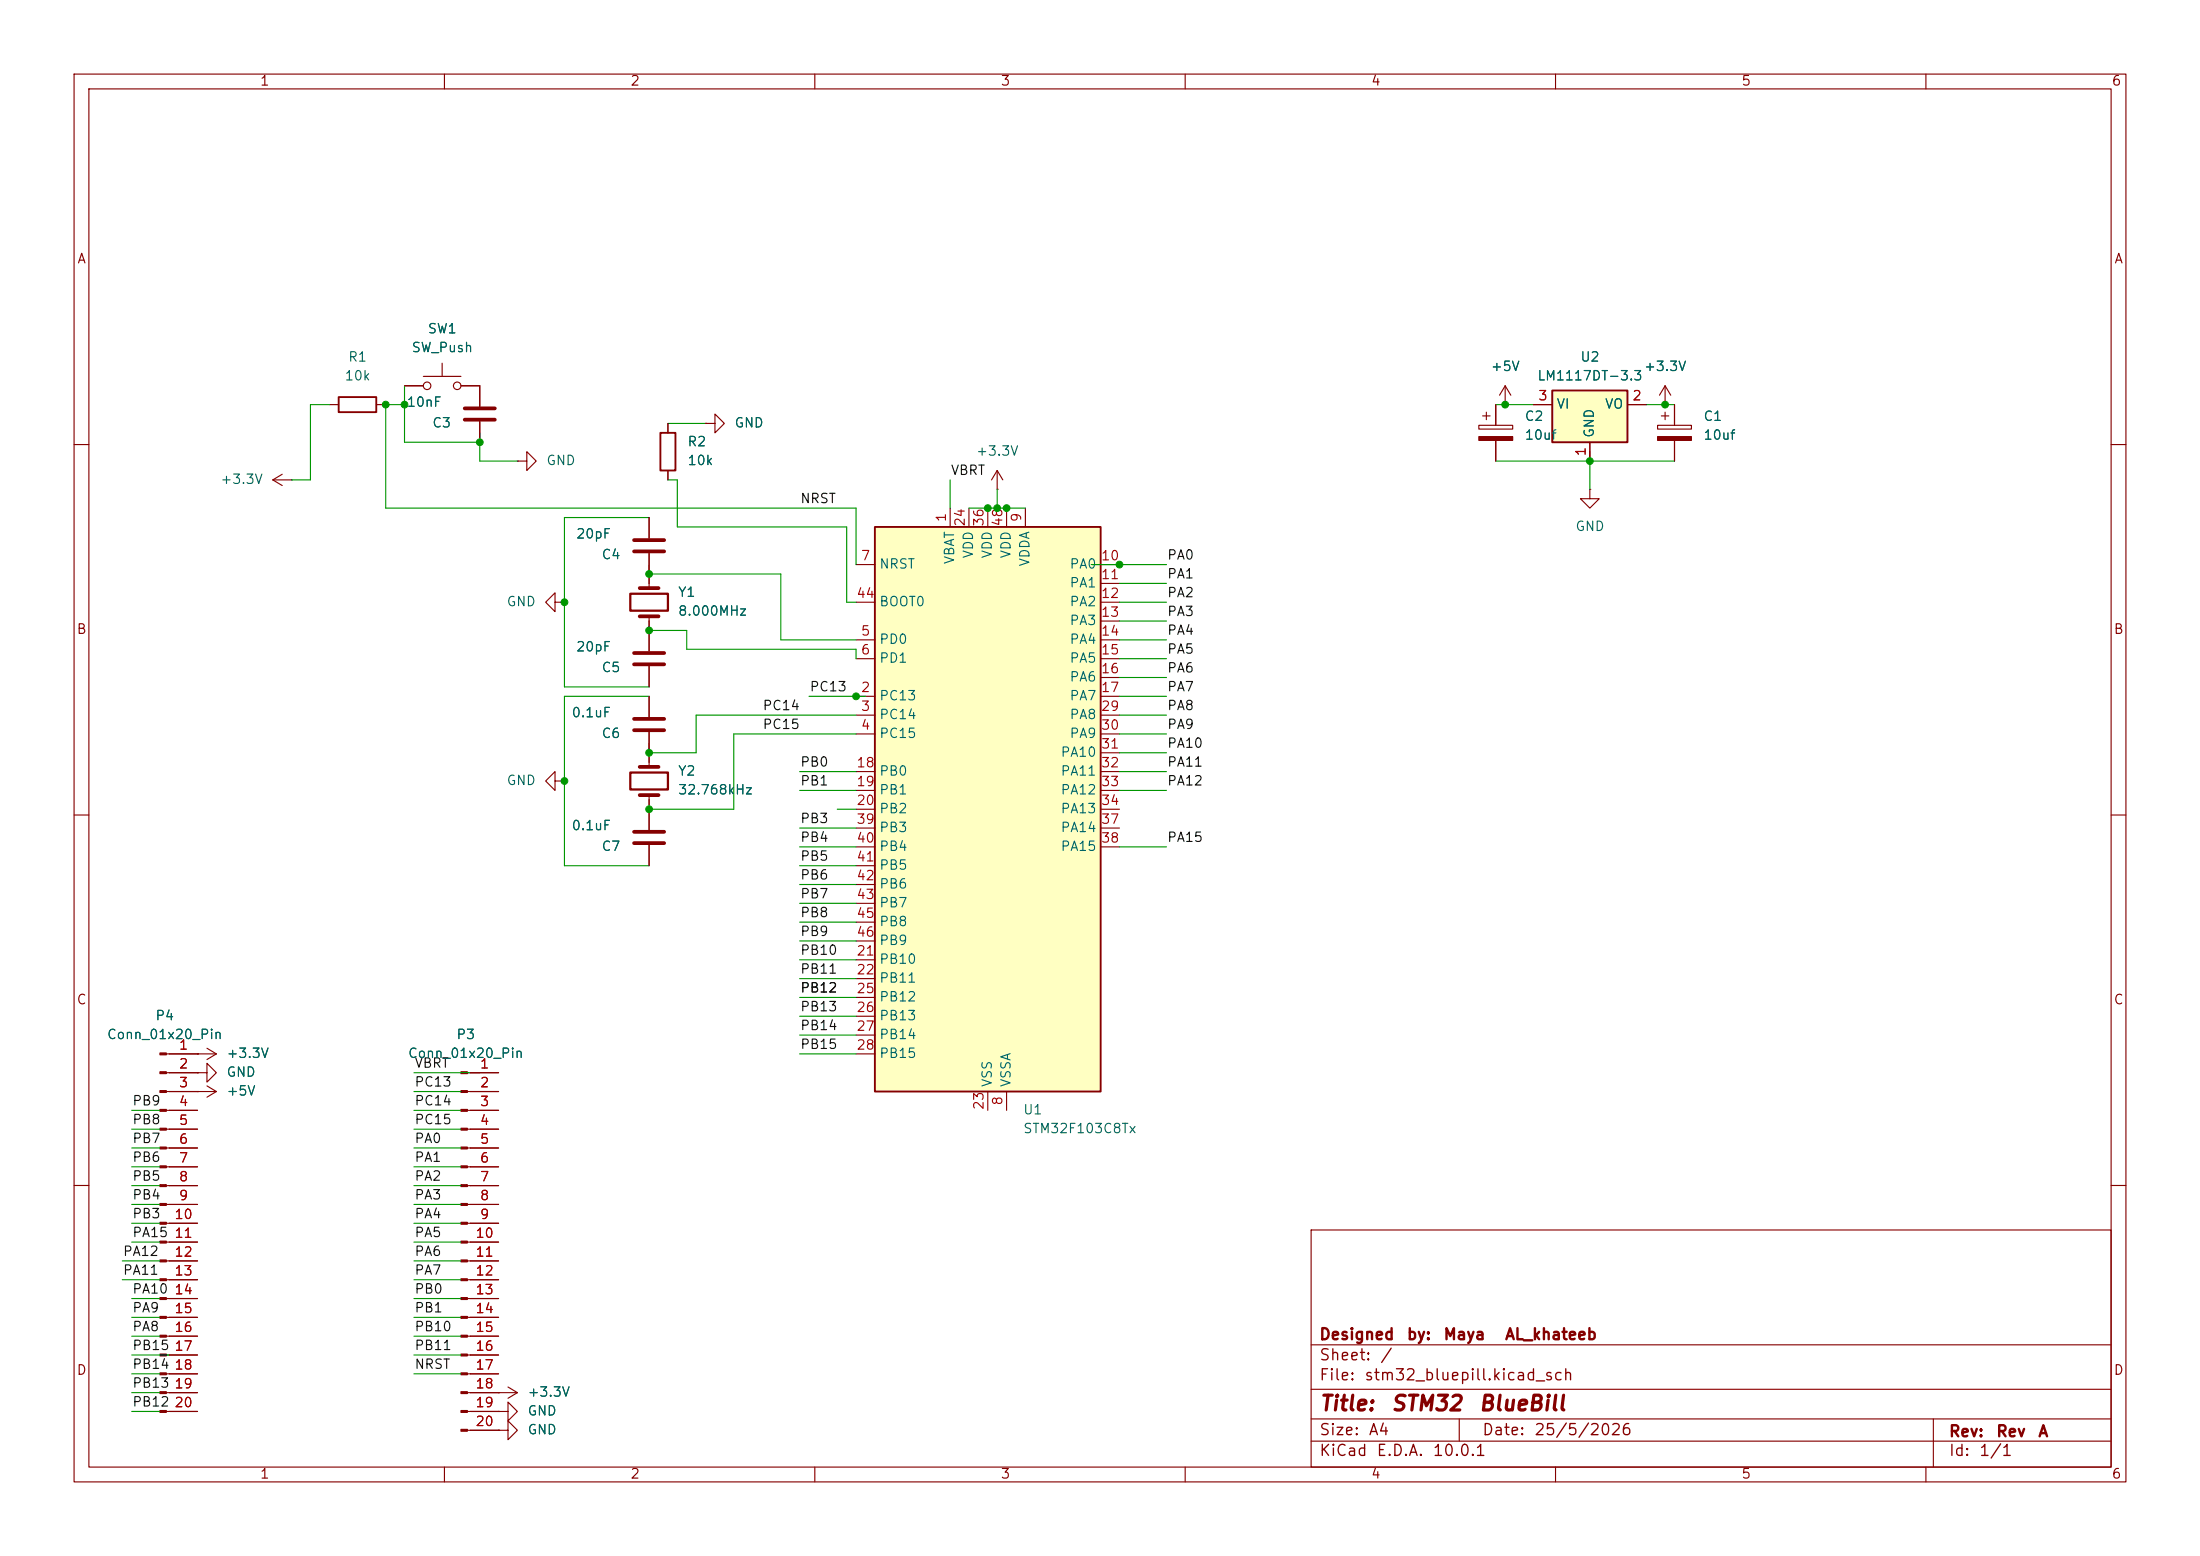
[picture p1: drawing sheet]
<svg xmlns="http://www.w3.org/2000/svg" width="297mm" height="210mm" viewBox="0 0 297 210" stroke-linecap="round" stroke-linejoin="round" font-family="sans-serif">
<g fill="none" stroke="#840000" stroke-width=".15">
<path d="M10 10h277v190h-277zM12 12h273v186h-273zM60 10v2M110 10v2M160 10v2M210 10v2M260 10v2M64.8 52.1v2.8M64.8 56.9v2.8M199.6 57.4h4.6v.5h-4.6zM200.2 56.1h1M200.7 55.6v1"/>
<path d="M201.9 54.6v2.8M201.9 59.4v2.8M203.2 54.6h.1M203.2 52.1l-.8 1.2M203.2 52.1l.8 1.2M203.2 52.1v2.5M10 60h2M69.8 62.2h1.3v-1.2l1.3 1.2-1.3 1.3v-1.3M69.8 62.2h.1M87.6 69.9v2.7M87.6 74.7v2.8M134.6 66h.1"/>
<path d="M134.6 63.5l-.7 1.3M134.6 63.5l.8 1.3M134.6 63.5v2.5M285 60h2M74.9 81.3v-1.3l-1.2 1.3 1.2 1.3v-1.3h1.3M76.2 81.3h.1M10 110h2M285 110h2M10 160h2M177 166h108v32h-108zM285 160h2M60 198v2"/>
<path d="M110 198v2M160 198v2M177 194.5h108M177 191.5h108M177 187.5h108M177 181.5h108M197 191.5v3M210 198v2M260 198v2M261 191.5v6.5"/>
</g>
<path d="M62.7 56.6h4.1M62.7 55.1h4.1M85.6 74.4h4.1M85.6 72.9h4.1" fill="none" stroke="#840000" stroke-width=".51"/>
<path d="M199.6 58.9h4.6v.5h-4.6z" fill="#840000" stroke="#840000" stroke-width=".15"/>
<path d="M209.5 52.7h10.2v7h-10.2z" fill="#ffffc2"/>
<path d="M45.7 53.6h5.1v2h-5.1zM209.5 52.7h10.2v7h-10.2z" fill="none" stroke="#840000" stroke-width=".25"/>
<g fill="none" stroke="#840000" stroke-width=".15">
<path d="M44.4 54.6h1.3M50.8 54.6h1.3M207 54.6h2.5M214.6 59.7v2.5M219.7 54.6h2.5M224.8 54.6h.1M224.8 52.1l-.8 1.2M224.8 52.1l.8 1.2M224.8 52.1v2.5M36.8 64.8l1.3 .7M36.8 64.8h2.6M38.1 64l-1.3 .8"/>
<path d="M39.4 64.8h.1M87.6 85.1v2.8M87.6 89.9v2.8M87.6 94v2.8M87.6 98.8v2.8M87.6 109.2v2.8M87.6 114v2.8M22.5 144.8h4.2M22.5 147.3h4.2M22.5 149.9h4.2M22.5 152.4h4.2M22.5 154.9h4.2"/>
<path d="M22.5 157.5h4.2M22.5 142.2h4.2M63.1 144.8h4.2M63.1 147.3h4.2M63.1 149.9h4.2M63.1 152.4h4.2M63.1 154.9h4.2M63.1 157.5h4.2M22.5 160h4.2M22.5 162.6h4.2M22.5 165.1h4.2M22.5 167.6h4.2"/>
<path d="M22.5 170.2h4.2M22.5 172.7h4.2M22.5 175.3h4.2M22.5 177.8h4.2M63.1 160h4.2M63.1 162.6h4.2M63.1 165.1h4.2M63.1 167.6h4.2M63.1 170.2h4.2M63.1 172.7h4.2M63.1 175.3h4.2M63.1 177.8h4.2"/>
<path d="M22.5 180.3h4.2M22.5 182.9h4.2M22.5 185.4h4.2M22.5 188h4.2M22.5 190.5h4.2M63.1 180.3h4.2M63.1 182.9h4.2M63.1 185.4h4.2M63.1 188h6.7M63.1 190.5h4.2M63.1 193h4.2M67.3 193h1.3v-1.2l1.2 1.2-1.2 1.3v-1.3"/>
<path d="M67.3 193h.1M67.3 188h.1M67.3 190.5h1.3v-1.3l1.2 1.3-1.2 1.3v-1.3M67.3 190.5h.1M68.6 187.2l1.2 .8M69.8 188l-1.2 .7"/>
</g>
<path d="M85.6 98.6h4.1M85.6 97h4.1M85.6 89.7h4.1M85.6 88.1h4.1M85.6 113.8h4.1M85.6 112.3h4.1" fill="none" stroke="#840000" stroke-width=".51"/>
<g fill="#840000" stroke="#840000" stroke-width=".15">
<path d="M62.2 144.7h.9v.2h-.9z"/>
<path d="M62.2 147.2h.9v.2h-.9z"/>
<path d="M62.2 149.7h.9v.3h-.9z"/>
<path d="M62.2 152.3h.9v.2h-.9z"/>
<path d="M62.2 154.8h.9v.3h-.9z"/>
<path d="M62.2 157.4h.9v.2h-.9z"/>
<path d="M62.2 159.9h.9v.2h-.9z"/>
<path d="M62.2 162.4h.9v.3h-.9z"/>
<path d="M62.2 165h.9v.2h-.9z"/>
<path d="M62.2 167.5h.9v.3h-.9z"/>
<path d="M62.2 170.1h.9v.2h-.9z"/>
<path d="M62.2 172.6h.9v.2h-.9z"/>
<path d="M62.2 175.1h.9v.3h-.9z"/>
<path d="M62.2 177.7h.9v.2h-.9z"/>
<path d="M62.2 180.2h.9v.3h-.9z"/>
<path d="M62.2 182.8h.9v.2h-.9z"/>
<path d="M62.2 185.3h.9v.2h-.9z"/>
<path d="M62.2 187.8h.9v.3h-.9z"/>
<path d="M62.2 190.4h.9v.2h-.9z"/>
<path d="M62.2 192.9h.9v.3h-.9z"/>
<path d="M21.6 142.1h.9v.3h-.9z"/>
<path d="M21.6 144.7h.9v.2h-.9z"/>
<path d="M21.6 147.2h.9v.2h-.9z"/>
<path d="M21.6 149.7h.9v.3h-.9z"/>
<path d="M21.6 152.3h.9v.2h-.9z"/>
<path d="M21.6 154.8h.9v.3h-.9z"/>
<path d="M21.6 157.4h.9v.2h-.9z"/>
<path d="M21.6 159.9h.9v.2h-.9z"/>
<path d="M21.6 162.4h.9v.3h-.9z"/>
<path d="M21.6 165h.9v.2h-.9z"/>
<path d="M21.6 167.5h.9v.3h-.9z"/>
<path d="M21.6 170.1h.9v.2h-.9z"/>
<path d="M21.6 172.6h.9v.2h-.9z"/>
<path d="M21.6 175.1h.9v.3h-.9z"/>
<path d="M21.6 177.7h.9v.2h-.9z"/>
<path d="M21.6 180.2h.9v.3h-.9z"/>
<path d="M21.6 182.8h.9v.2h-.9z"/>
<path d="M21.6 185.3h.9v.2h-.9z"/>
<path d="M21.6 187.8h.9v.3h-.9z"/>
<path d="M21.6 190.4h.9v.2h-.9z"/>
</g>
<path d="M118.1 71.1h30.5v76.2h-30.5z" fill="#ffffc2"/>
<path d="M89.2 58.4h2v5.1h-2zM118.1 71.1h30.5v76.2h-30.5z" fill="none" stroke="#840000" stroke-width=".25"/>
<g fill="none" stroke="#840000" stroke-width=".15">
<path d="M54.6 52.1h2.5M57.1 50.8h5.1M59.7 49v1.8M62.2 52.1h2.6v2.8M64.8 56.9v2.8M90.2 57.2v1.2M95.2 57.2h1.3v-1.3l1.3 1.3-1.3 1.2v-1.2M95.2 57.2h.1M201.9 54.6v2.8M201.9 59.4v2.8M203.2 54.6h.1M207 54.6h2.5"/>
<path d="M214.6 59.7v2.5M219.7 54.6h2.5M223.8 57.4h4.5v.5h-4.5zM224.3 56.1h1M224.8 54.6h.1M224.8 55.6v1M226.1 54.6v2.8M226.1 59.4v2.8M87.6 69.9v2.7M87.6 74.7v4.7M90.2 63.5v1.3M115.6 76.2h2.5"/>
<path d="M128.3 68.6v2.5M130.8 68.6v2.5M133.3 68.6v2.5M135.9 68.6v2.5M138.4 68.6v2.5M148.6 76.2h2.5M148.6 78.7h2.5M214.6 66v1.3h1.3l-1.3 1.3-1.2-1.3h1.2M214.6 66h.1M87.6 83.2v4.7M87.6 89.9v2.8M87.6 94v2.8"/>
<path d="M87.6 98.8v4.7M115.6 94h2.5M115.6 96.5h2.5M115.6 99.1h2.5M115.6 86.4h2.5M115.6 88.9h2.5M115.6 81.3h2.5M148.6 94h2.5M148.6 96.5h2.5M148.6 99.1h2.5M148.6 86.4h2.5M148.6 88.9h2.5"/>
<path d="M148.6 81.3h2.5M148.6 83.8h2.5M148.6 91.4h2.5M74.9 105.4v-1.3l-1.2 1.3 1.2 1.3v-1.3h1.3M76.2 105.4h.1M87.6 107.3v4.7M87.6 114v2.8M115.6 104.1h2.5M115.6 106.7h2.5M115.6 109.2h2.5M115.6 111.8h2.5M115.6 114.3h2.5"/>
<path d="M115.6 116.8h2.5M115.6 119.4h2.5M148.6 104.1h2.5M148.6 106.7h2.5M148.6 109.2h2.5M148.6 101.6h2.5M148.6 111.8h2.5M148.6 114.3h2.5M115.6 129.5h2.5M115.6 132.1h2.5M115.6 134.6h2.5M115.6 137.2h2.5"/>
<path d="M115.6 139.7h2.5M115.6 121.9h2.5M115.6 124.5h2.5M115.6 127h2.5M22.9 142.2h6.3M22.9 147.3h6.3M22.9 144.8h3.8M22.9 149.9h3.8M22.9 152.4h3.8M22.9 154.9h3.8M22.9 157.5h3.8M26.7 144.8h1.2v-1.3l1.3 1.3-1.3 1.3v-1.3"/>
<path d="M26.7 144.8h.1M26.7 147.3h.1M26.7 142.2h.1M27.9 146.6l1.3 .7M27.9 141.5l1.3 .7M29.2 147.3l-1.3 .8M29.2 142.2l-1.3 .8M63.5 147.3h3.8M63.5 144.8h3.8M63.5 149.9h3.8M63.5 152.4h3.8M63.5 154.9h3.8"/>
<path d="M63.5 157.5h3.8M115.6 142.2h2.5M133.3 147.3v2.6M135.9 147.3v2.6M22.9 160h3.8M22.9 162.6h3.8M22.9 165.1h3.8M22.9 167.6h3.8M22.9 170.2h3.8M22.9 172.7h3.8M22.9 175.3h3.8M22.9 177.8h3.8"/>
<path d="M63.5 160h3.8M63.5 162.6h3.8M63.5 165.1h3.8M63.5 167.6h3.8M63.5 170.2h3.8M63.5 172.7h3.8M63.5 175.3h3.8M63.5 177.8h3.8M22.9 180.3h3.8M22.9 182.9h3.8M22.9 185.4h3.8M22.9 188h3.8"/>
<path d="M22.9 190.5h3.8M63.5 180.3h3.8M63.5 182.9h3.8M63.5 185.4h3.8M63.5 188h3.8M63.5 190.5h3.8M63.5 193h3.8M67.3 190.5h.1M67.3 188h.1M67.3 193h.1"/>
<circle cx="57.7" cy="52.1" r=".51"/>
<circle cx="61.7" cy="52.1" r=".51"/>
</g>
<path d="M223.8 58.9h4.5v.5h-4.5z" fill="#840000" stroke="#840000" stroke-width=".15"/>
<path d="M86.4 79.4h2.5M86.4 83.2h2.5M86.4 107.3h2.5M86.4 103.5h2.5" fill="none" stroke="#840000" stroke-width=".51"/>
<path d="M85.1 80.1h5.1v2.3h-5.1zM85.1 104.3h5.1v2.3h-5.1z" fill="none" stroke="#840000" stroke-width=".3"/>
<g fill="none" stroke="#009600" stroke-width=".15">
<path d="M44.4 54.6h-2.5v10.2h-2.5M54.6 54.6h-2.5v14h63.5v7.6M54.6 52.1v7.6h10.2M64.8 58.4v3.8h5M90.2 57.2h5M201.9 54.6h5.1M222.2 54.6h3.9M87.6 69.9h-11.4v22.8h11.4M87.6 76.2v1.3h17.8v8.9h10.2M90.2 64.8h1.2v6.3h22.9v10.2h1.3M128.3 64.8v3.8M130.8 68.6h7.6"/>
<path d="M134.6 66v2.6M147.3 76.2h10.2M151.1 78.7h6.4M201.9 62.2h24.2M214.6 61v5M87.6 94h-11.4v22.8h11.4M87.6 85.1h5.1v2.5h22.9v1.3M109.2 94h7.6M115.6 96.5h-21.6v5.1h-6.4v-1.3M115.6 99.1h-16.5v10.1h-11.5M151.1 96.5h6.4M151.1 99.1h6.4"/>
<path d="M151.1 94h6.4M151.1 81.3h6.4M151.1 88.9h6.4M151.1 91.4h6.4M151.1 83.8h6.4M151.1 86.4h6.4M107.9 114.3h7.7M107.9 106.7h7.7M107.9 104.1h7.7M107.9 116.8h7.7M107.9 111.8h7.7M107.9 119.4h7.7"/>
<path d="M113 109.2h2.6M151.1 114.3h6.4M151.1 101.6h6.4M151.1 106.7h6.4M151.1 104.1h6.4M107.9 137.2h7.7M107.9 124.5h7.7M107.9 139.7h7.7M107.9 121.9h7.7M107.9 132.1h7.7M107.9 134.6h7.7M107.9 127h7.7"/>
<path d="M107.9 129.5h7.7M17.8 152.4h3.8M17.8 154.9h3.8M17.8 157.5h3.8M17.8 149.9h3.8M55.9 152.4h6.3M55.9 154.9h6.3M55.9 157.5h6.3M55.9 144.8h8.9M55.9 147.3h6.3M55.9 149.9h6.3M107.9 142.2h7.7"/>
<path d="M16.5 172.7h5.1M16.5 170.2h5.1M17.8 167.6h3.8M17.8 160h3.8M17.8 165.1h3.8M17.8 162.6h3.8M17.8 177.8h3.8M17.8 175.3h3.8M55.9 172.7h6.3M55.9 170.2h6.3M55.9 167.6h6.3M55.9 160h6.3"/>
<path d="M55.9 165.1h6.3M55.9 162.6h6.3M55.9 177.8h6.3M55.9 175.3h6.3M17.8 185.4h3.8M17.8 180.3h3.8M17.8 188h3.8M17.8 182.9h5.1M17.8 190.5h3.8M55.9 185.4h6.3M55.9 180.3h6.3M55.9 182.9h6.3"/>
</g>
<g fill="#009600" stroke="#009600" stroke-width=".14">
<circle cx="134.6" cy="68.6" r=".46"/>
<circle cx="135.9" cy="68.6" r=".46"/>
<circle cx="203.2" cy="54.6" r=".46"/>
<circle cx="214.6" cy="62.2" r=".46"/>
<circle cx="224.8" cy="54.6" r=".46"/>
<circle cx="151.1" cy="76.2" r=".46"/>
<circle cx="76.2" cy="105.4" r=".46"/>
<circle cx="87.6" cy="109.2" r=".46"/>
<circle cx="52.1" cy="54.6" r=".46"/>
<circle cx="54.6" cy="54.6" r=".46"/>
<circle cx="64.8" cy="59.7" r=".46"/>
<circle cx="115.6" cy="94" r=".46"/>
<circle cx="133.3" cy="68.6" r=".46"/>
<circle cx="87.6" cy="77.5" r=".46"/>
<circle cx="87.6" cy="85.1" r=".46"/>
<circle cx="76.2" cy="81.3" r=".46"/>
<circle cx="87.6" cy="101.6" r=".46"/>
</g>
<g font-size="2" fill="#840000">
<text x="178" y="190.9">Title:</text>
<text x="187.7" y="190.9">STM32</text>
<text x="199.5" y="190.9">BlueBill</text>
</g>
<g font-size="1.5" fill="#840000">
<text x="178" y="184">Sheet:</text>
<text x="178" y="181.2">Designed</text>
<text x="186.2" y="184">/</text>
<text x="189.8" y="181.2">by:</text>
<text x="194.8" y="181.2">Maya</text>
<text x="203.1" y="181.2">AL_khateeb</text>
<text x="178" y="186.7">File:</text>
<text x="184.1" y="186.7">stm32_bluepill.kicad_sch</text>
<text x="178" y="196.9">KiCad</text>
<text x="178" y="194.1">Size:</text>
<text x="184.7" y="194.1">A4</text>
<text x="185.7" y="196.9">E.D.A.</text>
<text x="193.3" y="196.9">10.0.1</text>
<text x="200" y="194.1">Date:</text>
<text x="207" y="194.1">25/5/2026</text>
<text x="263" y="194.3">Rev:</text>
<text x="263" y="196.9">Id:</text>
<text x="267.1" y="196.9">1/1</text>
<text x="269.4" y="194.3">Rev</text>
<text x="275.1" y="194.3">A</text>
</g>
<g font-size="1.3" fill="#840000">
<text x="35" y="11.9">1</text>
<text x="85" y="11.9">2</text>
<text x="135" y="11.9">3</text>
<text x="185" y="11.9">4</text>
<text x="235" y="11.9">5</text>
<text x="285" y="11.9">6</text>
<text x="10.3" y="35.9">A</text>
<text x="285.3" y="35.9">A</text>
<text x="10.3" y="85.9">B</text>
<text x="285.3" y="85.9">B</text>
<text x="10.3" y="135.9">C</text>
<text x="285.3" y="135.9">C</text>
<text x="10.3" y="185.9">D</text>
<text x="285.3" y="185.9">D</text>
<text x="35" y="199.9">1</text>
<text x="85" y="199.9">2</text>
<text x="135" y="199.9">3</text>
<text x="185" y="199.9">4</text>
<text x="235" y="199.9">5</text>
<text x="285" y="199.9">6</text>
</g>
<g font-size="1.3" fill="#006464">
<text x="55.5" y="47.9">SW_Push</text>
<text x="57.7" y="45.3">SW1</text>
<text x="46.4" y="51.7">10k</text>
<text x="46.9" y="49.1">R1</text>
<text x="201.2" y="50.4">+5V</text>
<text x="207.5" y="51.7">LM1117DT-3.3</text>
<text x="213.3" y="49.1">U2</text>
<text x="221.8" y="50.4">+3.3V</text>
<text x="54.8" y="55.2">10nF</text>
<text x="58.3" y="58">C3</text>
<text x="99.1" y="58">GND</text>
<text x="205.7" y="57.1">C2</text>
<text x="205.7" y="59.7">10uf</text>
<text x="210.1" y="55.5">VI</text>
<text x="215.5" y="59.2" transform="rotate(-90 215.5 59.2)">GND</text>
<text x="216.6" y="55.5">VO</text>
<text x="229.9" y="57.1">C1</text>
<text x="229.9" y="59.7">10uf</text>
<text x="29.7" y="65.6">+3.3V</text>
<text x="73.7" y="63.1">GND</text>
<text x="92.7" y="60.6">R2</text>
<text x="92.7" y="63.1">10k</text>
<text x="131.7" y="61.8">+3.3V</text>
<text x="212.6" y="72">GND</text>
<text x="77.7" y="73">20pF</text>
<text x="81.1" y="75.8">C4</text>
<text x="118.6" y="77.1">NRST</text>
<text x="129.1" y="76.2" transform="rotate(-90 129.1 76.2)">VBAT</text>
<text x="131.7" y="75.5" transform="rotate(-90 131.7 75.5)">VDD</text>
<text x="134.2" y="75.5" transform="rotate(-90 134.2 75.5)">VDD</text>
<text x="136.8" y="75.5" transform="rotate(-90 136.8 75.5)">VDD</text>
<text x="139.3" y="76.5" transform="rotate(-90 139.3 76.5)">VDDA</text>
<text x="144.3" y="77.1">PA0</text>
<text x="68.3" y="82.1">GND</text>
<text x="91.4" y="80.9">Y1</text>
<text x="91.4" y="83.4">8.000MHz</text>
<text x="118.6" y="82.1">BOOT0</text>
<text x="144.3" y="79.6">PA1</text>
<text x="144.3" y="82.1">PA2</text>
<text x="77.7" y="88.2">20pF</text>
<text x="118.6" y="87.2">PD0</text>
<text x="118.6" y="89.8">PD1</text>
<text x="144.3" y="84.7">PA3</text>
<text x="144.3" y="87.2">PA4</text>
<text x="144.3" y="89.8">PA5</text>
<text x="81.1" y="91">C5</text>
<text x="118.6" y="94.8">PC13</text>
<text x="144.3" y="92.3">PA6</text>
<text x="144.3" y="94.8">PA7</text>
<text x="77.1" y="97.1">0.1uF</text>
<text x="81.1" y="99.9">C6</text>
<text x="118.6" y="97.4">PC14</text>
<text x="118.6" y="99.9">PC15</text>
<text x="144.3" y="97.4">PA8</text>
<text x="144.3" y="99.9">PA9</text>
<text x="68.3" y="106.3">GND</text>
<text x="91.4" y="105">Y2</text>
<text x="91.4" y="107.5">32.768kHz</text>
<text x="118.6" y="105">PB0</text>
<text x="118.6" y="107.5">PB1</text>
<text x="143.1" y="102.5">PA10</text>
<text x="143.1" y="105">PA11</text>
<text x="143.1" y="107.5">PA12</text>
<text x="77.1" y="112.4">0.1uF</text>
<text x="118.6" y="110.1">PB2</text>
<text x="118.6" y="112.6">PB3</text>
<text x="143.1" y="110.1">PA13</text>
<text x="143.1" y="112.6">PA14</text>
<text x="81.1" y="115.2">C7</text>
<text x="118.6" y="115.2">PB4</text>
<text x="118.6" y="117.7">PB5</text>
<text x="143.1" y="115.2">PA15</text>
<text x="118.6" y="120.2">PB6</text>
<text x="118.6" y="122.8">PB7</text>
<text x="118.6" y="125.3">PB8</text>
<text x="118.6" y="130.4">PB10</text>
<text x="118.6" y="127.9">PB9</text>
<text x="118.6" y="132.9">PB11</text>
<text x="118.6" y="135.5">PB12</text>
<text x="14.4" y="140.6">Conn_01x20_Pin</text>
<text x="20.9" y="138">P4</text>
<text x="30.5" y="143.1">+3.3V</text>
<text x="55" y="143.1">Conn_01x20_Pin</text>
<text x="61.5" y="140.6">P3</text>
<text x="118.6" y="138">PB13</text>
<text x="118.6" y="140.6">PB14</text>
<text x="118.6" y="143.1">PB15</text>
<text x="30.5" y="145.6">GND</text>
<text x="30.5" y="148.2">+5V</text>
<text x="134.2" y="146.8" transform="rotate(-90 134.2 146.8)">VSS</text>
<text x="136.8" y="146.8" transform="rotate(-90 136.8 146.8)">VSSA</text>
<text x="138" y="150.7">U1</text>
<text x="138" y="153.3">STM32F103C8Tx</text>
<text x="71.1" y="191.4">GND</text>
<text x="71.1" y="188.8">+3.3V</text>
<text x="71.1" y="193.9">GND</text>
</g>
<g font-size="1.3" fill="#a90000">
<text x="207.6" y="54.4">3</text>
<text x="220.3" y="54.4">2</text>
<text x="214.4" y="61.7" transform="rotate(-90 214.4 61.7)">1</text>
<text x="128" y="70.6" transform="rotate(-90 128 70.6)">1</text>
<text x="130.6" y="71.2" transform="rotate(-90 130.6 71.2)">24</text>
<text x="133.1" y="71.2" transform="rotate(-90 133.1 71.2)">36</text>
<text x="135.6" y="71.2" transform="rotate(-90 135.6 71.2)">48</text>
<text x="138.2" y="70.6" transform="rotate(-90 138.2 70.6)">9</text>
<text x="116.1" y="75.9">7</text>
<text x="148.5" y="75.9">10</text>
<text x="115.5" y="81">44</text>
<text x="148.5" y="78.5">11</text>
<text x="148.5" y="81">12</text>
<text x="148.5" y="83.6">13</text>
<text x="116.1" y="86.1">5</text>
<text x="116.1" y="88.6">6</text>
<text x="148.5" y="86.1">14</text>
<text x="148.5" y="88.6">15</text>
<text x="116.1" y="93.7">2</text>
<text x="148.5" y="91.2">16</text>
<text x="148.5" y="93.7">17</text>
<text x="116.1" y="96.3">3</text>
<text x="116.1" y="98.8">4</text>
<text x="148.5" y="96.3">29</text>
<text x="148.5" y="98.8">30</text>
<text x="148.5" y="101.3">31</text>
<text x="115.5" y="103.9">18</text>
<text x="115.5" y="106.4">19</text>
<text x="148.5" y="103.9">32</text>
<text x="148.5" y="106.4">33</text>
<text x="115.5" y="109">20</text>
<text x="115.5" y="111.5">39</text>
<text x="148.5" y="109">34</text>
<text x="148.5" y="111.5">37</text>
<text x="115.5" y="114">40</text>
<text x="115.5" y="116.6">41</text>
<text x="115.5" y="119.1">42</text>
<text x="148.5" y="114">38</text>
<text x="115.5" y="121.7">43</text>
<text x="115.5" y="124.2">45</text>
<text x="115.5" y="129.3">21</text>
<text x="115.5" y="131.8">22</text>
<text x="115.5" y="126.7">46</text>
<text x="115.5" y="134.4">25</text>
<text x="115.5" y="136.9">26</text>
<text x="24.1" y="142">1</text>
<text x="115.5" y="139.4">27</text>
<text x="115.5" y="142">28</text>
<text x="24.1" y="144.5">2</text>
<text x="24.1" y="147.1">3</text>
<text x="24.1" y="149.6">4</text>
<text x="64.7" y="144.5">1</text>
<text x="64.7" y="147.1">2</text>
<text x="64.7" y="149.6">3</text>
<text x="133.1" y="149.9" transform="rotate(-90 133.1 149.9)">23</text>
<text x="135.6" y="149.3" transform="rotate(-90 135.6 149.3)">8</text>
<text x="24.1" y="152.1">5</text>
<text x="24.1" y="154.7">6</text>
<text x="64.7" y="152.1">4</text>
<text x="64.7" y="154.7">5</text>
<text x="24.1" y="157.2">7</text>
<text x="24.1" y="159.8">8</text>
<text x="64.7" y="157.2">6</text>
<text x="64.7" y="159.8">7</text>
<text x="23.5" y="164.8">10</text>
<text x="23.5" y="167.4">11</text>
<text x="24.1" y="162.3">9</text>
<text x="64.1" y="167.4">10</text>
<text x="64.7" y="162.3">8</text>
<text x="64.7" y="164.8">9</text>
<text x="23.5" y="169.9">12</text>
<text x="23.5" y="172.5">13</text>
<text x="64.1" y="169.9">11</text>
<text x="64.1" y="172.5">12</text>
<text x="23.5" y="175">14</text>
<text x="23.5" y="177.5">15</text>
<text x="64.1" y="175">13</text>
<text x="64.1" y="177.5">14</text>
<text x="23.5" y="180.1">16</text>
<text x="23.5" y="182.6">17</text>
<text x="23.5" y="185.2">18</text>
<text x="64.1" y="180.1">15</text>
<text x="64.1" y="182.6">16</text>
<text x="64.1" y="185.2">17</text>
<text x="23.5" y="187.7">19</text>
<text x="23.5" y="190.2">20</text>
<text x="64.1" y="187.7">18</text>
<text x="64.1" y="190.2">19</text>
<text x="64.1" y="192.8">20</text>
</g>
<g font-size="1.3" fill="#0f0f0f">
<text x="128.3" y="64.4">VBRT</text>
<text x="107.9" y="68.2">NRST</text>
<text x="157.5" y="75.9">PA0</text>
<text x="157.5" y="83.5">PA3</text>
<text x="157.5" y="80.9">PA2</text>
<text x="157.5" y="78.4">PA1</text>
<text x="157.5" y="88.6">PA5</text>
<text x="157.5" y="86">PA4</text>
<text x="109.2" y="93.6">PC13</text>
<text x="157.5" y="91.1">PA6</text>
<text x="157.5" y="93.6">PA7</text>
<text x="102.9" y="98.7">PC15</text>
<text x="102.9" y="96.2">PC14</text>
<text x="157.5" y="101.3">PA10</text>
<text x="157.5" y="98.7">PA9</text>
<text x="157.5" y="96.2">PA8</text>
<text x="107.9" y="106.3">PB1</text>
<text x="107.9" y="103.8">PB0</text>
<text x="157.5" y="106.3">PA12</text>
<text x="157.5" y="103.8">PA11</text>
<text x="107.9" y="111.4">PB3</text>
<text x="107.9" y="114">PB4</text>
<text x="157.5" y="114">PA15</text>
<text x="107.9" y="119">PB6</text>
<text x="107.9" y="116.5">PB5</text>
<text x="107.9" y="121.6">PB7</text>
<text x="107.9" y="124.1">PB8</text>
<text x="107.9" y="129.2">PB10</text>
<text x="107.9" y="131.7">PB11</text>
<text x="107.9" y="126.7">PB9</text>
<text x="107.9" y="134.3">PB12</text>
<text x="107.9" y="136.8">PB13</text>
<text x="107.9" y="141.9">PB15</text>
<text x="107.9" y="139.4">PB14</text>
<text x="17.8" y="149.5">PB9</text>
<text x="55.9" y="147">PC13</text>
<text x="55.9" y="144.4">VBRT</text>
<text x="55.9" y="149.5">PC14</text>
<text x="17.8" y="152.1">PB8</text>
<text x="17.8" y="154.6">PB7</text>
<text x="55.9" y="152.1">PC15</text>
<text x="55.9" y="154.6">PA0</text>
<text x="17.8" y="159.7">PB5</text>
<text x="17.8" y="157.1">PB6</text>
<text x="55.9" y="157.1">PA1</text>
<text x="55.9" y="159.7">PA2</text>
<text x="17.8" y="164.8">PB3</text>
<text x="17.8" y="162.2">PB4</text>
<text x="17.8" y="167.3">PA15</text>
<text x="55.9" y="162.2">PA3</text>
<text x="55.9" y="167.3">PA5</text>
<text x="55.9" y="164.8">PA4</text>
<text x="16.5" y="169.8">PA12</text>
<text x="16.5" y="172.4">PA11</text>
<text x="55.9" y="169.8">PA6</text>
<text x="55.9" y="172.4">PA7</text>
<text x="17.8" y="180">PA8</text>
<text x="17.8" y="177.5">PA9</text>
<text x="17.8" y="174.9">PA10</text>
<text x="55.9" y="180">PB10</text>
<text x="55.9" y="177.5">PB1</text>
<text x="55.9" y="174.9">PB0</text>
<text x="17.8" y="182.5">PB15</text>
<text x="17.8" y="185.1">PB14</text>
<text x="55.9" y="185.1">NRST</text>
<text x="55.9" y="182.5">PB11</text>
<text x="17.8" y="190.2">PB12</text>
<text x="17.8" y="187.6">PB13</text>
</g>
</svg>
